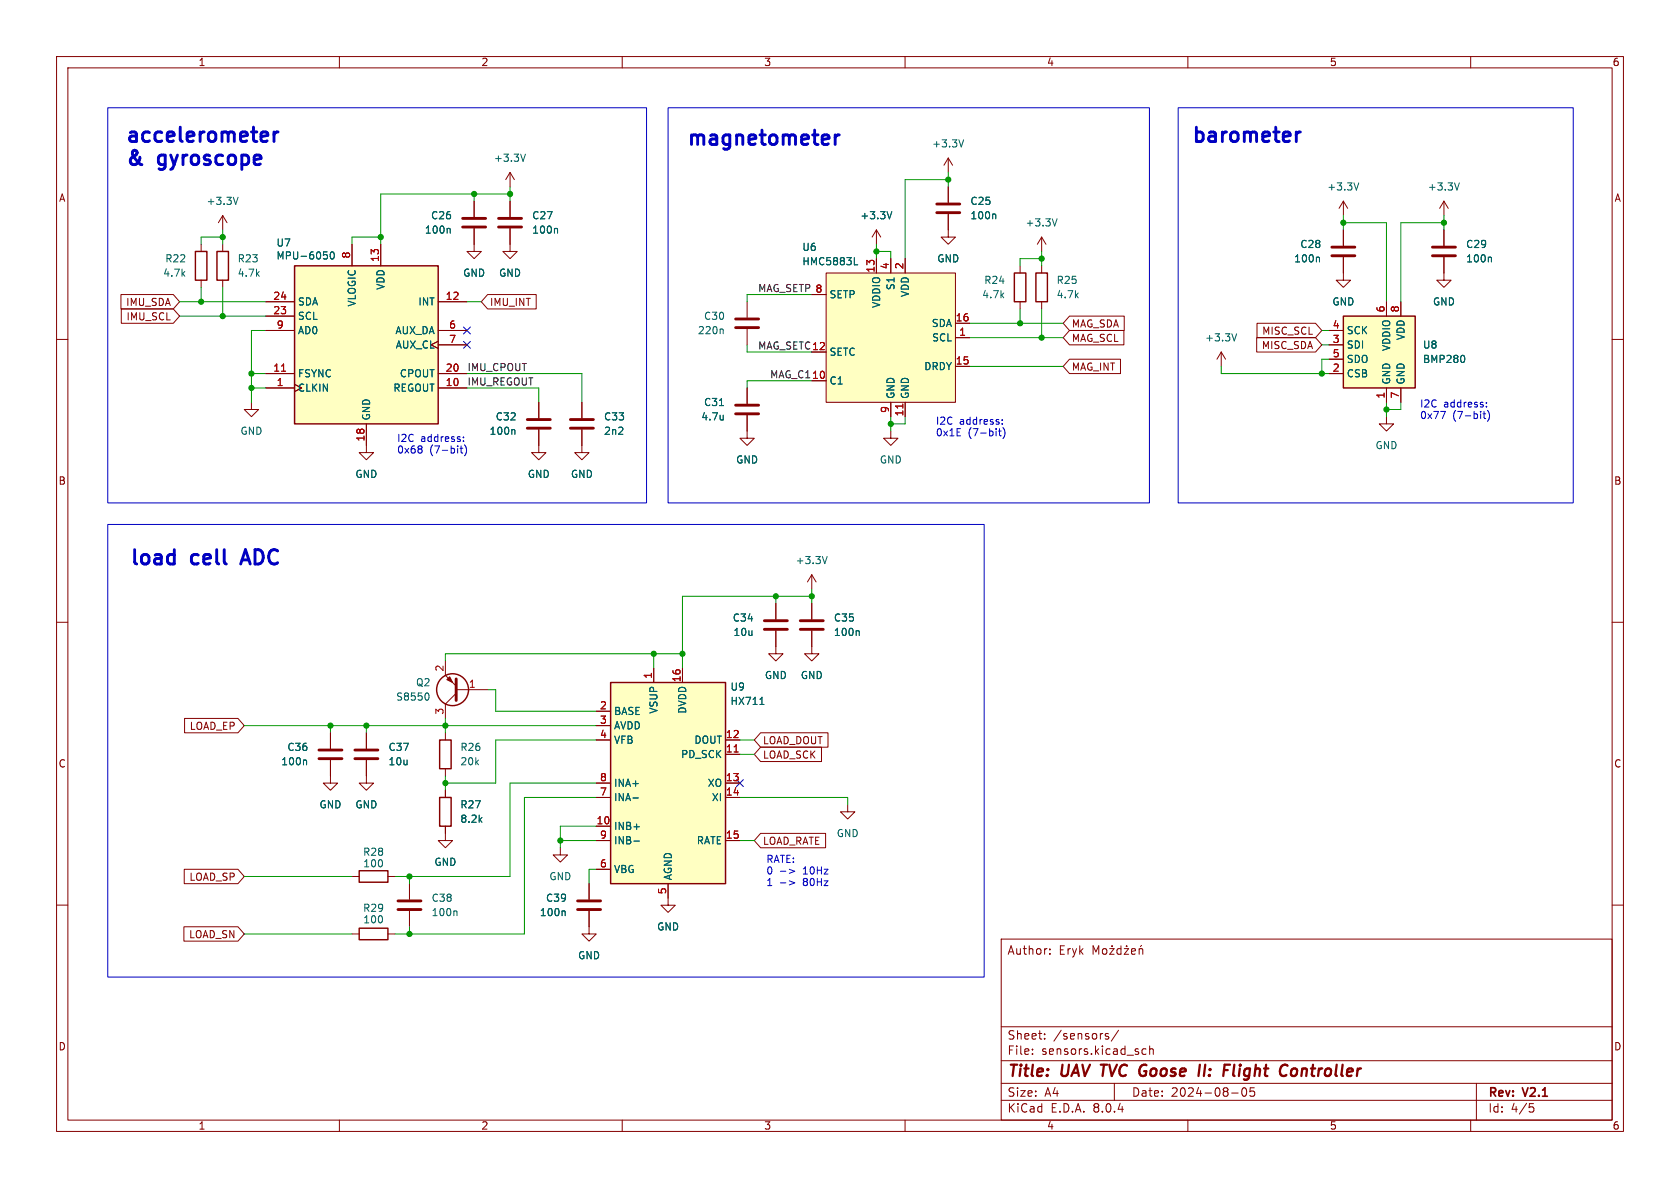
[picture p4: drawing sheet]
<svg xmlns="http://www.w3.org/2000/svg" width="297mm" height="210mm" viewBox="0 0 297 210" stroke-linecap="round" stroke-linejoin="round" font-family="sans-serif">
<g fill="none" stroke="#840000" stroke-width=".18">
<path d="M10 10h277v190h-277zM12 12h273v186h-273zM60 10v2M110 10v2M160 10v2M210 10v2M260 10v2M167.6 33v2.8M167.6 37.8v2.8M10 60h2M180.3 47v1.3M180.3 53.3v1.3"/>
<path d="M184.1 41.9l-.7 1.3M184.1 41.9v2.6M184.1 47v1.3M184.1 53.3v1.3M184.1 41.9l.8 1.3M285 60h2M10 110h2M143.5 101.6v2.5M143.5 106.7v2.8M143.5 111.5v2.8M143.5 101.6l-.8 1.3M143.5 101.6l.8 1.3"/>
<path d="M285 110h2M78.7 129.5v1.3M78.7 135.9v1.3M78.7 139.7v1.3M10 160h2M78.7 146.1v1.2M149.9 142.2v1.3h1.2l-1.2 1.3-1.3-1.3h1.3M285 160h2M177 166h108v32h-108zM185.6 168.6v.1M185.6 167.8v.1M193.2 168.7v-1.5l.5 1.1 .5-1.1v1.5"/>
<path d="M195 167.8l.4-.1 .3 .3v.4l-.3 .3-.4-.1-.1-.2v-.4zM196.2 167.7h.8l-.8 1h.8M196.6 167.2v.1M198.2 167.8l-.5-.1-.2 .3v.4l.1 .2h.6M198.2 167.2v1.5M198.7 167.7h.8l-.8 1h.8M199.2 167.2v.1M200 168.2l.7-.1v-.3l-.5-.1-.2 .2 .1 .7h.6M201.4 167.8l.2-.1 .4 .1v.9M201.4 167.7v1M201.8 167.1l-.2 .2M60 198v2"/>
<path d="M110 198v2M160 198v2M177 194.5h108M177 191.5h108M177 187.5h108M177 181.5h108M182.5 186.3v.1M182.5 185.5v.1M184.7 183.6v.1M184.7 182.8v.1M195.5 183.1l.5 .2v.2l-.2 .2-.4-.1M195.5 182.8h.5"/>
<path d="M197 191.5v3M197.7 182.1l-1.2 2M202.6 185.5l-.4-.1-.3 .3v.4l.1 .2h.6M203.2 185.5l.3-.1 .3 .1 .1 .9M203.2 184.9v1.5M210 198v2M217.7 193.2h1.2M219.7 192.4a.81 .81 0 0 0 .3 1.4l.2-.1 .2-.5-.2-.8M221 192.3v.7l.2-.1h.5l.1 .6-.3 .3-.5-.1M260 198v2M261 191.5v6.5M270.4 195.1h.7"/>
<path d="M270.5 195.7h.4l.3 .3-.2 .5-.5 .1"/>
</g>
<path d="M213.1 188.2l-.3 2M218.2 188.2l-.2 1.7 .3 .3M228.3 189.3a.55 .55 0 0 1 .5-.4 .55 .55 0 0 1 .5 .4v.5a.57 .57 0 0 1-1 .2" fill="none" stroke="#840000" stroke-width=".4"/>
<path d="M165.6 37.6h4.1M165.6 36.1h4.1M141.5 111.3h4M141.5 109.7h4" fill="none" stroke="#840000" stroke-width=".51"/>
<path d="M175.9 37.8l.1 .2v.7M186.9 38.7l-.5 1.2M146.2 98.4l-.4 1.2M151.7 111.5l.2 .2v.6" fill="none" stroke="#006464" stroke-width=".18"/>
<path d="M179.3 48.3h2.1v5h-2.1zM183.1 48.3h2.1v5h-2.1zM77.7 130.8h2.1v5.1h-2.1zM77.7 141h2.1v5.1h-2.1z" fill="none" stroke="#840000" stroke-width=".25"/>
<path d="M107.9 120.7h20.4v35.5h-20.4z" fill="#ffffc2"/>
<path d="M107.9 120.7h20.4v35.5h-20.4z" fill="none" stroke="#840000" stroke-width=".25"/>
<g fill="none" stroke="#840000" stroke-width=".18">
<path d="M255.3 48.3v1.2h1.2l-1.2 1.3-1.3-1.3h1.3M115.6 118.1v2.6M120.6 118.1v2.6M105.4 130.8h2.5M105.4 138.4h2.5M105.4 125.7h2.5M105.4 128.3h2.5M128.3 133.4h2.5M128.3 130.8h2.5M128.3 138.4h2.5M99.1 149.9v1.2h1.2l-1.2 1.3-1.3-1.3h1.3M105.4 146.1h2.5"/>
<path d="M105.4 141h2.5M105.4 148.6h2.5M105.4 153.7h2.5M118.1 156.2v2.6M128.3 141h2.5M128.3 148.6h2.5"/>
</g>
<path d="M134.3 124.5h.8M111.9 141.1h1M112.1 146.1h.9M112.1 148.7h.9" fill="none" stroke="#006464" stroke-width=".18"/>
<path d="M129.8 132.9h.7" fill="none" stroke="#a90000" stroke-width=".18"/>
<path d="M237.5 55.9h12.7v12.7h-12.7z" fill="#ffffc2"/>
<g fill="none" stroke="#840000" stroke-width=".25">
<path d="M237.5 55.9h12.7v12.7h-12.7z"/>
<circle cx="80" cy="121.9" r="2.82"/>
</g>
<g fill="none" stroke="#840000" stroke-width=".18">
<path d="M90.2 35.6v2.8M255.3 35.6l-.8 1.2M255.3 35.6v2.5M255.3 35.6l.7 1.2M83.8 43.2v1.3h-1.3l1.3 1.2 1.3-1.2h-1.3M90.2 40.4v4.1h1.2l-1.2 1.2-1.3-1.2h1.3M132.1 53.3v2.8M132.1 58.2v2.8M154.9 40.6l-.7 1.3M154.9 40.6v2.6M154.9 40.6l.8 1.3M167.6 40.6v1.3h1.3l-1.3 1.3-1.2-1.3h1.2"/>
<path d="M234.9 58.4h2.6M245.1 53.3v2.6M247.6 53.3v2.6M255.3 40.6v2.8M255.3 45.5v2.8M95.2 71.1v2.8M95.2 75.9v2.8M102.9 71.1v2.8M102.9 75.9v2.8M132.1 76.2v1.3h1.2l-1.2 1.2-1.3-1.2h1.3M215.9 62.2l-.8 1.3M215.9 62.2v2.6"/>
<path d="M215.9 62.2l.8 1.3M234.9 66h2.6M234.9 61h2.6M234.9 63.5h2.6M245.1 73.7v1.2h1.3l-1.3 1.3-1.3-1.3h1.3M245.1 68.6v2.5M247.6 68.6v2.5M78.7 116.8v2.6l1.9 1.9M64.8 129.5v2.8M64.8 134.4v2.8M80.6 122.6l-1.9 1.9v2.5M80.6 121.9h5.8"/>
</g>
<path d="M157.7 37.4l-.5 1.3M258 32.3l-.4 1.3M98.4 40.4l.2 .2v.6M127.7 58.2l.2 .1v.7M218.6 59l-.4 1.3M263.5 45.5l.2 .1v.7M90.8 75.9l.2 .2v.7M258.8 62.9l.2 .4-.2 .7M75.5 122.5a.79 .79 0 0 1 0 1.3" fill="none" stroke="#006464" stroke-width=".18"/>
<g fill="none" stroke="#840000" stroke-width=".51">
<path d="M88.1 38.6h4.1M88.1 40.1h4.1M130 57.9h4.1M130 56.4h4.1M253.2 45.2h4.1M253.2 43.7h4.1M93.2 75.7h4.1M93.2 74.2h4.1M100.8 75.7h4.1M100.8 74.2h4.1M62.7 134.1h4.1M62.7 132.6h4.1"/>
<path d="M80.6 120v3.8"/>
</g>
<path d="M79 120.1l.5-.5 .5 1.1z" fill="#840000" stroke="#840000" stroke-width=".18"/>
<path d="M52.1 47h25.4v27.9h-25.4z" fill="#ffffc2"/>
<path d="M52.1 47h25.4v27.9h-25.4z" fill="none" stroke="#840000" stroke-width=".25"/>
<g fill="none" stroke="#840000" stroke-width=".18">
<path d="M47 53.3h5.1M47 55.9h5.1M47 58.4h5.1M62.2 43.2v3.8M67.3 43.2v3.8M77.5 53.3h5M77.5 58.4h5M47 68.6h5.1M47 66h5.1M64.8 74.9v3.8M77.5 60.3l-1.3 .7 1.3 .6M77.5 68.6h5"/>
<path d="M77.5 66h5M77.5 61h5"/>
</g>
<path d="M49.8 65.6h.7" fill="none" stroke="#a90000" stroke-width=".18"/>
<path d="M57.2 44.5h.6M57.8 45.1l.1 .1-.1 .5M58.5 44.6l.2-.1a.68 .68 0 0 1 .4 .7 .68 .68 0 0 1-.4 .6l-.2-.1-.1-.4z" fill="none" stroke="#006464" stroke-width=".18"/>
<path d="M146 48.3h22.9v22.8h-22.9z" fill="#ffffc2"/>
<g fill="none" stroke="#840000" stroke-width=".18">
<path d="M39.4 38.1v2.5M39.4 38.1l-.8 1.3M39.4 38.1l.7 1.3M83.8 35.6v2.8M90.2 30.5l-.8 1.3M90.2 30.5v2.5M90.2 35.6v2.8M90.2 30.5l.7 1.3M167.6 27.9l-.7 1.3M167.6 27.9v2.6M167.6 33v2.8M167.6 37.8v2.8"/>
<path d="M167.6 27.9l.8 1.3M237.5 35.6v2.5M237.5 35.6l-.8 1.2M237.5 35.6l.8 1.2M21.4 52.1h9.2l1.1 1.2-1.1 1.3h-9.2zM21.4 54.6h9.2l1.1 1.3-1.1 1.3h-9.2zM35.6 43.2v1.3M35.6 49.5v1.3M39.4 43.2v1.3M39.4 49.5v1.3M47 58.4h5.1M47 53.3h5.1"/>
<path d="M47 55.9h5.1M62.2 43.2v3.8M67.3 43.2v3.8M77.5 58.4h5M77.5 53.3h5M83.8 40.4v2.8M86.2 52.1h8.6v2.5h-8.6l-1.1-1.3zM90.2 40.4v2.8M143.5 52.1h2.5M146 48.3h22.9v22.8h-22.9zM154.9 45.7v2.6M157.5 45.7v2.6"/>
<path d="M160 45.7v2.6M168.9 59.7h2.5M168.9 57.2h2.5M189.1 55.9h9.7v2.5h-9.7l-1.1-1.2zM189.1 58.4h9.6v2.6h-9.6l-1.1-1.3zM222.2 59.7h10.4l1.1 1.3-1.1 1.2h-10.4zM222.2 57.1h10.4l1.1 1.3-1.1 1.3h-10.4zM234.9 58.4h2.6M237.5 45.5v4h-1.3l1.3 1.3 1.3-1.3h-1.3M237.5 40.6v2.8M245.1 53.3v2.6M247.6 53.3v2.6"/>
<path d="M255.3 40.6v2.8M255.3 45.5v2.8M44.4 71.1v1.3h1.3l-1.3 1.3-1.2-1.3h1.2M47 66h5.1M47 68.6h5.1M64.8 74.9v5.1h1.2l-1.2 1.3-1.3-1.3h1.3M77.5 60.3l-1.3 .7 1.3 .6M77.5 66h5M77.5 61h5M77.5 68.6h5M95.2 75.9v4.1h1.3l-1.3 1.3-1.2-1.3h1.2M95.2 71.1v2.8"/>
<path d="M102.9 75.9v4.1h1.2l-1.2 1.3-1.3-1.3h1.3M102.9 71.1v2.8M132.1 68.6v2.8M132.1 73.4v2.8M143.5 67.3h2.5M143.5 62.2h2.5M157.5 76.2v1.3h1.2l-1.2 1.2-1.3-1.2h1.3M157.5 71.1v2.6M160 71.1v2.6M168.9 64.8h2.5M189.1 63.5h9v2.5h-9l-1.1-1.2zM234.9 66h2.6"/>
<path d="M234.9 61h2.6M234.9 63.5h2.6M245.1 68.6v2.5M247.6 68.6v2.5M115.6 118.1v2.6M120.6 118.1v2.6M137.2 111.5v4.1h1.2l-1.2 1.2-1.3-1.2h1.3M137.2 106.7v2.8M143.5 111.5v4.1h1.3l-1.3 1.2-1.3-1.2h1.3M143.5 106.7v2.8M32.6 127h9.5l1.1 1.3-1.1 1.2h-9.5zM58.4 134.4v4h1.3l-1.3 1.3-1.3-1.3h1.3"/>
<path d="M58.4 129.5v2.8M64.8 134.4v4h1.2l-1.2 1.3-1.3-1.3h1.3M64.8 129.5v2.8M78.7 139.7v1.3M105.4 130.8h2.5M105.4 138.4h2.5M105.4 125.7h2.5M105.4 128.3h2.5M128.3 133.4h2.5M128.3 130.8h2.5M128.3 138.4h2.5M134.5 129.5h11.9v2.6h-11.9l-1.2-1.3z"/>
<path d="M134.5 132.1h10.7v2.5h-10.7l-1.2-1.2zM32.6 153.7h9.5l1.1 1.2-1.1 1.3h-9.5zM62.2 154.9h1.3M68.6 154.9h1.2M72.4 156.2v2.8M78.7 146.1v2.5h1.3l-1.3 1.3-1.2-1.3h1.2M104.1 156.2v2.8M105.4 146.1h2.5M105.4 141h2.5M105.4 148.6h2.5M105.4 153.7h2.5M118.1 156.2v3.8h1.3l-1.3 1.3-1.3-1.3h1.3"/>
<path d="M128.3 141h2.5M128.3 148.6h2.5M134.5 147.3h11.5v2.6h-11.5l-1.2-1.3zM32.5 163.8h9.6l1.1 1.3-1.1 1.3h-9.6zM62.2 165.1h1.3M68.6 165.1h1.2M72.4 161v2.8M104.1 161v4.1h1.3l-1.3 1.3-1.2-1.3h1.2"/>
</g>
<path d="M49.8 65.6h.7M159.6 71.4v.7M129.8 132.9h.7" fill="none" stroke="#a90000" stroke-width=".18"/>
<g fill="none" stroke="#006464" stroke-width=".18">
<path d="M42.1 34.9l-.4 1.2M92.9 27.2l-.4 1.3M157.7 37.4l-.5 1.3M170.4 24.7l-.5 1.3M175.9 37.8l.1 .2v.7M240.2 32.3l-.4 1.3M57.2 44.5h.6M57.8 45.1l.1 .1-.1 .5M58.5 44.6l.2-.1a.68 .68 0 0 1 .4 .7 .68 .68 0 0 1-.4 .6l-.2-.1-.1-.4zM79.4 40.4l.2 .2v.6M98.4 40.4l.2 .2v.6M151 46.8h.6"/>
<path d="M233.1 45.5l.2 .1v.7M263.5 45.5l.2 .1v.7M90.8 75.9l.2 .2v.7M127.2 71.7h.7M127.9 73.4v.8M127.9 74.1l-.1 .1M258.8 62.9l.2 .4-.2 .7M151.7 111.5l.2 .2v.6M54 134.4l.2 .1v.7M134.3 124.5h.8M111.9 141.1h1M112.1 146.1h.9"/>
<path d="M112.1 148.7h.9M80.6 161l.2 .2v.7M99.7 161l.2 .2v.7"/>
</g>
<g fill="none" stroke="#840000" stroke-width=".51">
<path d="M81.8 38.6h4.1M81.8 40.1h4.1M235.5 45.2h4M235.5 43.7h4M130 73.2h4.1M130 71.6h4.1M135.1 111.3h4.1M135.1 109.7h4.1M56.4 134.1h4.1M56.4 132.6h4.1M70.4 159.3h4M102.1 159.3h4.1"/>
<path d="M70.4 160.8h4M102.1 160.8h4.1"/>
</g>
<path d="M34.5 44.5h2.1v5h-2.1zM38.4 44.5h2v5h-2zM63.5 153.9h5.1v2.1h-5.1zM63.5 164.1h5.1v2h-5.1z" fill="none" stroke="#840000" stroke-width=".25"/>
<path d="M47.2 23.4l.1 .5-1.2 .3M48.4 23.3v1.7M49.2 23.3a.65 .65 0 0 0-.8 .5M147.6 23.8v1.7M148.4 23.8a.65 .65 0 0 0-.8 .5M229.2 23.3v1.7M229.9 23.3a.65 .65 0 0 0-.7 .5M42.8 99h1.2M43.4 97.2l-.9 2.5" fill="none" stroke="#0000c2" stroke-width=".51"/>
<g fill="none" stroke="#0000c2" stroke-width=".18">
<path d="M19 19.1h95.3v69.8h-95.3zM118.1 19.1h85.1v69.8h-85.1zM208.3 19.1h69.8v69.8h-69.8zM74.6 78.9v.2l-.2 .3 .2 .2v.2l-.2 .3M81.3 79.2h.5M81.5 78.8v1.1l.3 .2M81.9 77.9v.1M81.9 77.3v.1M82.1 78.6a1.46 1.46 0 0 1 0 2M176.5 76.2h.5M176.7 75.8v1.1l.3 .1M177.2 74.9v.1"/>
<path d="M177.2 74.2v.1M177.3 75.6a1.46 1.46 0 0 1 0 1.9M255.5 72.7l-.5 1.3M262.2 73.1h.5M262.4 72.7v1.1l.3 .2M262.8 71.8v.2M262.8 71.2v.1M263 72.5a1.46 1.46 0 0 1 0 2M19 92.7h155v80h-155zM138 154h.9M138 156.1h.9M139.5 153.7l1 .3-1 .4"/>
<path d="M139.5 155.7l1 .4-1 .3"/>
</g>
<g fill="none" stroke="#009600" stroke-width=".18">
<path d="M83.8 34.3v1.3M90.2 34.3h-22.9v8.9M90.2 33v2.6M167.6 31.8h-7.6v13.9M167.6 30.5v2.5M237.5 39.4h7.6v13.9M237.5 38.1v2.5M255.3 39.4h-7.7v13.9M255.3 38.1v2.5M31.7 53.3h15.3M31.7 55.9h15.3M35.6 50.8v2.5"/>
<path d="M39.4 41.9h-3.8v1.3M39.4 40.6v2.6M39.4 50.8v5.1M47 58.4h-2.6v12.7M67.3 41.9h-5.1v1.3M82.5 53.3h2.6M143.5 52.1h-11.4v1.2M154.9 44.5h2.6v1.2M154.9 43.2v2.5M171.4 59.7h16.6M171.4 57.2h16.6M180.3 54.6v2.6"/>
<path d="M184.1 45.7h-3.8v1.3M184.1 44.5v2.5M184.1 54.6v5.1M233.7 58.4h1.2M44.4 66h2.6M44.4 68.6h2.6M82.5 66h20.4v5.1M82.5 68.6h12.7v2.5M132.1 61v1.2h11.4M143.5 67.3h-11.4v1.3M157.5 73.7v2.5M160 73.7v1.2h-2.5"/>
<path d="M171.4 64.8h16.6M215.9 64.8v1.2h19M233.7 61h1.2M234.9 63.5h-1.2v2.5M245.1 71.1v2.6M247.6 71.1v1.3h-2.5M115.6 115.6v2.5M120.6 115.6h-41.9v1.2M137.2 105.4v1.3M143.5 105.4h-22.9v12.7M143.5 104.1v2.6M43.2 128.3h62.2"/>
<path d="M58.4 128.3v1.2M64.8 128.3v1.2M78.7 127v2.5M78.7 137.2v2.5M86.4 121.9h1.2v3.8h17.8M105.4 138.4h-15.2v16.5h-20.4M105.4 130.8h-17.8v7.6h-8.9M130.8 130.8h2.5M130.8 133.4h2.5M43.2 154.9h19M72.4 154.9v1.3M99.1 148.6h6.3"/>
<path d="M105.4 141h-12.7v24.1h-22.9M105.4 146.1h-6.3v3.8M105.4 153.7h-1.3v2.5M130.8 141h19.1v1.2M130.8 148.6h2.5M43.2 165.1h19M72.4 163.8v1.3"/>
</g>
<path d="M81.9 57.8l1.3 1.2M83.2 57.8l-1.3 1.2M81.9 60.4l1.3 1.2M83.2 60.4l-1.3 1.2M130.2 137.8l1.2 1.2M131.4 137.8l-1.2 1.2" fill="none" stroke="#000084" stroke-width=".18"/>
<g fill="#009600" stroke="#009600" stroke-width=".18">
<circle cx="143.5" cy="105.4" r=".46"/>
<circle cx="180.3" cy="57.2" r=".46"/>
<circle cx="157.5" cy="74.9" r=".46"/>
<circle cx="184.1" cy="59.7" r=".46"/>
<circle cx="245.1" cy="72.4" r=".46"/>
<circle cx="255.3" cy="39.4" r=".46"/>
<circle cx="237.5" cy="39.4" r=".46"/>
<circle cx="233.7" cy="66" r=".46"/>
<circle cx="184.1" cy="45.7" r=".46"/>
<circle cx="154.9" cy="44.5" r=".46"/>
<circle cx="167.6" cy="31.8" r=".46"/>
<circle cx="39.4" cy="55.9" r=".46"/>
<circle cx="35.6" cy="53.3" r=".46"/>
<circle cx="39.4" cy="41.9" r=".46"/>
<circle cx="44.4" cy="68.6" r=".46"/>
<circle cx="44.4" cy="66" r=".46"/>
<circle cx="78.7" cy="138.4" r=".46"/>
<circle cx="64.8" cy="128.3" r=".46"/>
<circle cx="78.7" cy="128.3" r=".46"/>
<circle cx="99.1" cy="148.6" r=".46"/>
<circle cx="58.4" cy="128.3" r=".46"/>
<circle cx="72.4" cy="165.1" r=".46"/>
<circle cx="72.4" cy="154.9" r=".46"/>
<circle cx="90.2" cy="34.3" r=".46"/>
<circle cx="83.8" cy="34.3" r=".46"/>
<circle cx="115.6" cy="115.6" r=".46"/>
<circle cx="120.6" cy="115.6" r=".46"/>
<circle cx="137.2" cy="105.4" r=".46"/>
<circle cx="67.3" cy="41.9" r=".46"/>
</g>
<g font-size="3.5" fill="#0000c2">
<text x="22.1" y="25.9">accelerometer</text>
<text x="22.1" y="30">&amp;</text>
<text x="28.2" y="30">gyroscope</text>
<text x="121.1" y="26.4">magnetometer</text>
<text x="210.6" y="25.9">barometer</text>
<text x="22.9" y="100.6">load</text>
<text x="34" y="100.6">cell</text>
<text x="44" y="100.6">ADC</text>
</g>
<g font-size="2.8" fill="#840000">
<text x="178" y="190.9">Title:</text>
<text x="187.7" y="190.9">UAV TVC Goose</text>
<text x="214.3" y="190.9">II:</text>
<text x="219.5" y="190.9">Flight</text>
<text x="230.3" y="190.9">Controller</text>
</g>
<g font-size="2.1" fill="#840000">
<text x="178" y="169">Author:</text>
<text x="187.2" y="169">Eryk</text>
<text x="178" y="184">Sheet:</text>
<text x="186.2" y="184">/sensors/</text>
<text x="178" y="186.7">File:</text>
<text x="184.1" y="186.7">sensors.kicad_sch</text>
<text x="178" y="196.9">KiCad</text>
<text x="178" y="194.1">Size:</text>
<text x="184.7" y="194.1">A4</text>
<text x="185.7" y="196.9">E.D.A.</text>
<text x="193.3" y="196.9">8.0.4</text>
<text x="200" y="194.1">Date:</text>
<text x="207" y="194.1">2024-08-05</text>
<text x="263" y="194.3">Rev:</text>
<text x="263" y="196.9">Id:</text>
<text x="267.1" y="196.9">4/5</text>
<text x="269.4" y="194.3">V2.1</text>
</g>
<g font-size="1.8" fill="#840000">
<text x="35" y="11.9">1</text>
<text x="85" y="11.9">2</text>
<text x="135" y="11.9">3</text>
<text x="185" y="11.9">4</text>
<text x="235" y="11.9">5</text>
<text x="285" y="11.9">6</text>
<text x="10.3" y="35.9">A</text>
<text x="285.3" y="35.9">A</text>
<text x="22.2" y="54.3">IMU_SDA</text>
<text x="22.3" y="56.8">IMU_SCL</text>
<text x="86.5" y="54.3">IMU_INT</text>
<text x="189.4" y="58.1">MAG_SDA</text>
<text x="223" y="59.4">MISC_SCL</text>
<text x="189.4" y="65.7">MAG_INT</text>
<text x="189.4" y="60.6">MAG_SCL</text>
<text x="223" y="61.9">MISC_SDA</text>
<text x="10.3" y="85.9">B</text>
<text x="285.3" y="85.9">B</text>
<text x="33.4" y="129.2">LOAD_EP</text>
<text x="134.8" y="131.8">LOAD_DOUT</text>
<text x="10.3" y="135.9">C</text>
<text x="134.8" y="134.3">LOAD_SCK</text>
<text x="285.3" y="135.9">C</text>
<text x="134.8" y="149.5">LOAD_RATE</text>
<text x="33.4" y="155.9">LOAD_SP</text>
<text x="33.3" y="166.1">LOAD_SN</text>
<text x="10.3" y="185.9">D</text>
<text x="285.3" y="185.9">D</text>
<text x="35" y="199.9">1</text>
<text x="85" y="199.9">2</text>
<text x="135" y="199.9">3</text>
<text x="185" y="199.9">4</text>
<text x="235" y="199.9">5</text>
<text x="285" y="199.9">6</text>
</g>
<g font-size="1.8" fill="#006464">
<text x="87.2" y="28.8">+3.3V</text>
<text x="164.7" y="26.3">+3.3V</text>
<text x="234.5" y="33.9">+3.3V</text>
<text x="252.3" y="33.9">+3.3V</text>
<text x="36.4" y="36.4">+3.3V</text>
<text x="75" y="41.5">100n</text>
<text x="76.1" y="39">C26</text>
<text x="94" y="41.5">100n</text>
<text x="94" y="39">C27</text>
<text x="152" y="39">+3.3V</text>
<text x="171.5" y="39">100n</text>
<text x="171.5" y="36.4">C25</text>
<text x="181.2" y="40.2">+3.3V</text>
<text x="29.1" y="46.6">R22</text>
<text x="41.9" y="46.6">R23</text>
<text x="48.8" y="46.1">MPU-6050</text>
<text x="48.8" y="43.8">U7</text>
<text x="141.7" y="44.6">U6</text>
<text x="141.7" y="47.1">HMC5883L</text>
<text x="165.6" y="46.6">GND</text>
<text x="228.7" y="46.6">100n</text>
<text x="229.8" y="44">C28</text>
<text x="259.1" y="44">C29</text>
<text x="259.1" y="46.6">100n</text>
<text x="28.8" y="49.1">4.7k</text>
<text x="41.9" y="49.1">4.7k</text>
<text x="68.2" y="51.3" transform="rotate(-90 68.2 51.3)">VDD</text>
<text x="81.8" y="49.1">GND</text>
<text x="88.1" y="49.1">GND</text>
<text x="146.6" y="52.9">SETP</text>
<text x="158.3" y="51.4" transform="rotate(-90 158.3 51.4)">S1</text>
<text x="160.9" y="52.6" transform="rotate(-90 160.9 52.6)">VDD</text>
<text x="173.5" y="52.9">4.7k</text>
<text x="173.9" y="50.4">R24</text>
<text x="186.7" y="52.9">4.7k</text>
<text x="186.7" y="50.4">R25</text>
<text x="52.6" y="56.7">SCL</text>
<text x="52.6" y="54.2">SDA</text>
<text x="52.6" y="59.3">AD0</text>
<text x="63.1" y="54.3" transform="rotate(-90 63.1 54.3)">VLOGIC</text>
<text x="69.8" y="59.3">AUX_DA</text>
<text x="73.9" y="54.2">INT</text>
<text x="123.3" y="59.3">220n</text>
<text x="124.4" y="56.7">C30</text>
<text x="155.8" y="54.5" transform="rotate(-90 155.8 54.5)">VDDIO</text>
<text x="164.6" y="58">SDA</text>
<text x="235.5" y="54.2">GND</text>
<text x="238" y="59.3">SCK</text>
<text x="253.2" y="54.2">GND</text>
<text x="69.9" y="61.8">AUX_CL</text>
<text x="146.6" y="63.1">SETC</text>
<text x="163.3" y="65.6">DRDY</text>
<text x="164.7" y="60.6">SCL</text>
<text x="213" y="60.6">+3.3V</text>
<text x="238" y="61.8">SDI</text>
<text x="238" y="64.4">SDO</text>
<text x="246" y="62.2" transform="rotate(-90 246 62.2)">VDDIO</text>
<text x="248.5" y="60.2" transform="rotate(-90 248.5 60.2)">VDD</text>
<text x="251.5" y="64.4">BMP280</text>
<text x="251.5" y="61.8">U8</text>
<text x="52.6" y="69.4">CLKIN</text>
<text x="52.6" y="66.9">FSYNC</text>
<text x="69.4" y="69.4">REGOUT</text>
<text x="70.6" y="66.9">CPOUT</text>
<text x="124.4" y="72">C31</text>
<text x="146.6" y="68.2">C1</text>
<text x="158.3" y="70.6" transform="rotate(-90 158.3 70.6)">GND</text>
<text x="160.9" y="70.6" transform="rotate(-90 160.9 70.6)">GND</text>
<text x="238" y="66.9">CSB</text>
<text x="246" y="68.1" transform="rotate(-90 246 68.1)">GND</text>
<text x="248.5" y="68.1" transform="rotate(-90 248.5 68.1)">GND</text>
<text x="42.4" y="77.1">GND</text>
<text x="65.6" y="74.4" transform="rotate(-90 65.6 74.4)">GND</text>
<text x="86.4" y="77.1">100n</text>
<text x="87.5" y="74.5">C32</text>
<text x="106.7" y="74.5">C33</text>
<text x="106.7" y="77.1">2n2</text>
<text x="123.9" y="74.5">4.7u</text>
<text x="130" y="82.1">GND</text>
<text x="155.4" y="82.1">GND</text>
<text x="243.1" y="79.6">GND</text>
<text x="62.7" y="84.7">GND</text>
<text x="93.2" y="84.7">GND</text>
<text x="100.8" y="84.7">GND</text>
<text x="140.6" y="99.9">+3.3V</text>
<text x="129.4" y="110.1">C34</text>
<text x="129.6" y="112.6">10u</text>
<text x="147.3" y="112.6">100n</text>
<text x="147.3" y="110.1">C35</text>
<text x="69.9" y="124.1">S8550</text>
<text x="73.4" y="121.5">Q2</text>
<text x="129" y="124.8">HX711</text>
<text x="129" y="122.3">U9</text>
<text x="135.1" y="120.2">GND</text>
<text x="141.5" y="120.2">GND</text>
<text x="108.5" y="126.6">BASE</text>
<text x="108.5" y="129.1">AVDD</text>
<text x="108.5" y="131.7">VFB</text>
<text x="116.4" y="126.3" transform="rotate(-90 116.4 126.3)">VSUP</text>
<text x="121.5" y="126.3" transform="rotate(-90 121.5 126.3)">DVDD</text>
<text x="122.7" y="131.7">DOUT</text>
<text x="49.6" y="135.5">100n</text>
<text x="50.7" y="132.9">C36</text>
<text x="68.6" y="132.9">C37</text>
<text x="68.6" y="135.5">10u</text>
<text x="81.3" y="135.5">20k</text>
<text x="81.3" y="132.9">R26</text>
<text x="120.3" y="134.2">PD_SCK</text>
<text x="56.4" y="143.1">GND</text>
<text x="62.7" y="143.1">GND</text>
<text x="81.3" y="143.1">R27</text>
<text x="108.5" y="141.8">INA-</text>
<text x="108.5" y="139.3">INA+</text>
<text x="125" y="139.3">XO</text>
<text x="125.7" y="141.8">XI</text>
<text x="81.3" y="145.6">8.2k</text>
<text x="108.5" y="146.9">INB+</text>
<text x="108.5" y="149.5">INB-</text>
<text x="123.1" y="149.5">RATE</text>
<text x="147.8" y="148.2">GND</text>
<text x="64.1" y="151.5">R28</text>
<text x="64.1" y="153.5">100</text>
<text x="76.7" y="153.3">GND</text>
<text x="97" y="155.8">GND</text>
<text x="108.5" y="154.5">VBG</text>
<text x="119" y="155.7" transform="rotate(-90 119 155.7)">AGND</text>
<text x="64.1" y="161.4">R29</text>
<text x="76.2" y="159.6">C38</text>
<text x="96.4" y="159.6">C39</text>
<text x="64.1" y="163.4">100</text>
<text x="76.2" y="162.2">100n</text>
<text x="95.3" y="162.2">100n</text>
<text x="116.1" y="164.7">GND</text>
<text x="102.1" y="169.8">GND</text>
</g>
<g font-size="1.8" fill="#a90000">
<text x="62" y="45.8" transform="rotate(-90 62 45.8)">8</text>
<text x="67.1" y="46.4" transform="rotate(-90 67.1 46.4)">13</text>
<text x="157.2" y="47.7" transform="rotate(-90 157.2 47.7)">4</text>
<text x="159.8" y="47.7" transform="rotate(-90 159.8 47.7)">2</text>
<text x="48.2" y="53.1">24</text>
<text x="78.7" y="53.1">12</text>
<text x="144.1" y="51.8">8</text>
<text x="154.7" y="48.3" transform="rotate(-90 154.7 48.3)">13</text>
<text x="48.2" y="55.6">23</text>
<text x="48.8" y="58.2">9</text>
<text x="79.3" y="58.2">6</text>
<text x="168.9" y="56.9">16</text>
<text x="169.5" y="59.4">1</text>
<text x="235.5" y="58.2">4</text>
<text x="244.9" y="55.3" transform="rotate(-90 244.9 55.3)">6</text>
<text x="247.4" y="55.3" transform="rotate(-90 247.4 55.3)">8</text>
<text x="48.2" y="65.8">11</text>
<text x="78.7" y="65.8">20</text>
<text x="79.3" y="60.7">7</text>
<text x="143.5" y="62">12</text>
<text x="168.9" y="64.5">15</text>
<text x="235.5" y="65.8">2</text>
<text x="235.5" y="60.7">3</text>
<text x="235.5" y="63.2">5</text>
<text x="48.8" y="68.3">1</text>
<text x="78.7" y="68.3">10</text>
<text x="143.5" y="67.1">10</text>
<text x="244.9" y="70.6" transform="rotate(-90 244.9 70.6)">1</text>
<text x="247.4" y="70.6" transform="rotate(-90 247.4 70.6)">7</text>
<text x="157.2" y="73.1" transform="rotate(-90 157.2 73.1)">9</text>
<text x="159.8" y="73.7" transform="rotate(-90 159.8 73.7)">11</text>
<text x="64.5" y="78.1" transform="rotate(-90 64.5 78.1)">18</text>
<text x="78.5" y="118.8" transform="rotate(-90 78.5 118.8)">2</text>
<text x="82.8" y="121.7">1</text>
<text x="106" y="125.5">2</text>
<text x="115.3" y="120.1" transform="rotate(-90 115.3 120.1)">1</text>
<text x="120.4" y="120.7" transform="rotate(-90 120.4 120.7)">16</text>
<text x="78.5" y="126.4" transform="rotate(-90 78.5 126.4)">3</text>
<text x="106" y="128">3</text>
<text x="106" y="130.6">4</text>
<text x="128.2" y="130.6">12</text>
<text x="128.2" y="133.1">11</text>
<text x="106" y="140.7">7</text>
<text x="106" y="138.2">8</text>
<text x="128.2" y="138.2">13</text>
<text x="128.2" y="140.7">14</text>
<text x="105.4" y="145.8">10</text>
<text x="106" y="148.3">9</text>
<text x="128.2" y="148.3">15</text>
<text x="106" y="153.4">6</text>
<text x="117.9" y="158.2" transform="rotate(-90 117.9 158.2)">5</text>
</g>
<g font-size="1.8" fill="#0f0f0f">
<text x="133.9" y="51.7">MAG_SETP 8</text>
<text x="82.5" y="65.7">IMU_CPOUT</text>
<text x="133.9" y="61.9">MAG_SETC12</text>
<text x="82.5" y="68.2">IMU_REGOUT</text>
<text x="136" y="67">MAG_C110</text>
</g>
<g font-size="1.8" fill="#0000c2">
<text x="165.4" y="75.3">I2C</text>
<text x="165.4" y="77.3">0x1E</text>
<text x="169.6" y="75.3">address:</text>
<text x="171.1" y="77.3">(7-bit)</text>
<text x="251" y="72.2">I2C</text>
<text x="251" y="74.3">0x77</text>
<text x="255.2" y="72.2">address:</text>
<text x="256.8" y="74.3">(7-bit)</text>
<text x="70.1" y="78.3">I2C</text>
<text x="70.1" y="80.4">0x68</text>
<text x="74.4" y="78.3">address:</text>
<text x="75.9" y="80.4">(7-bit)</text>
<text x="135.4" y="152.7">RATE:</text>
<text x="135.4" y="154.8">0</text>
<text x="142.1" y="154.8">10Hz</text>
<text x="135.4" y="156.8">1</text>
<text x="142.1" y="156.8">80Hz</text>
</g>
</svg>
